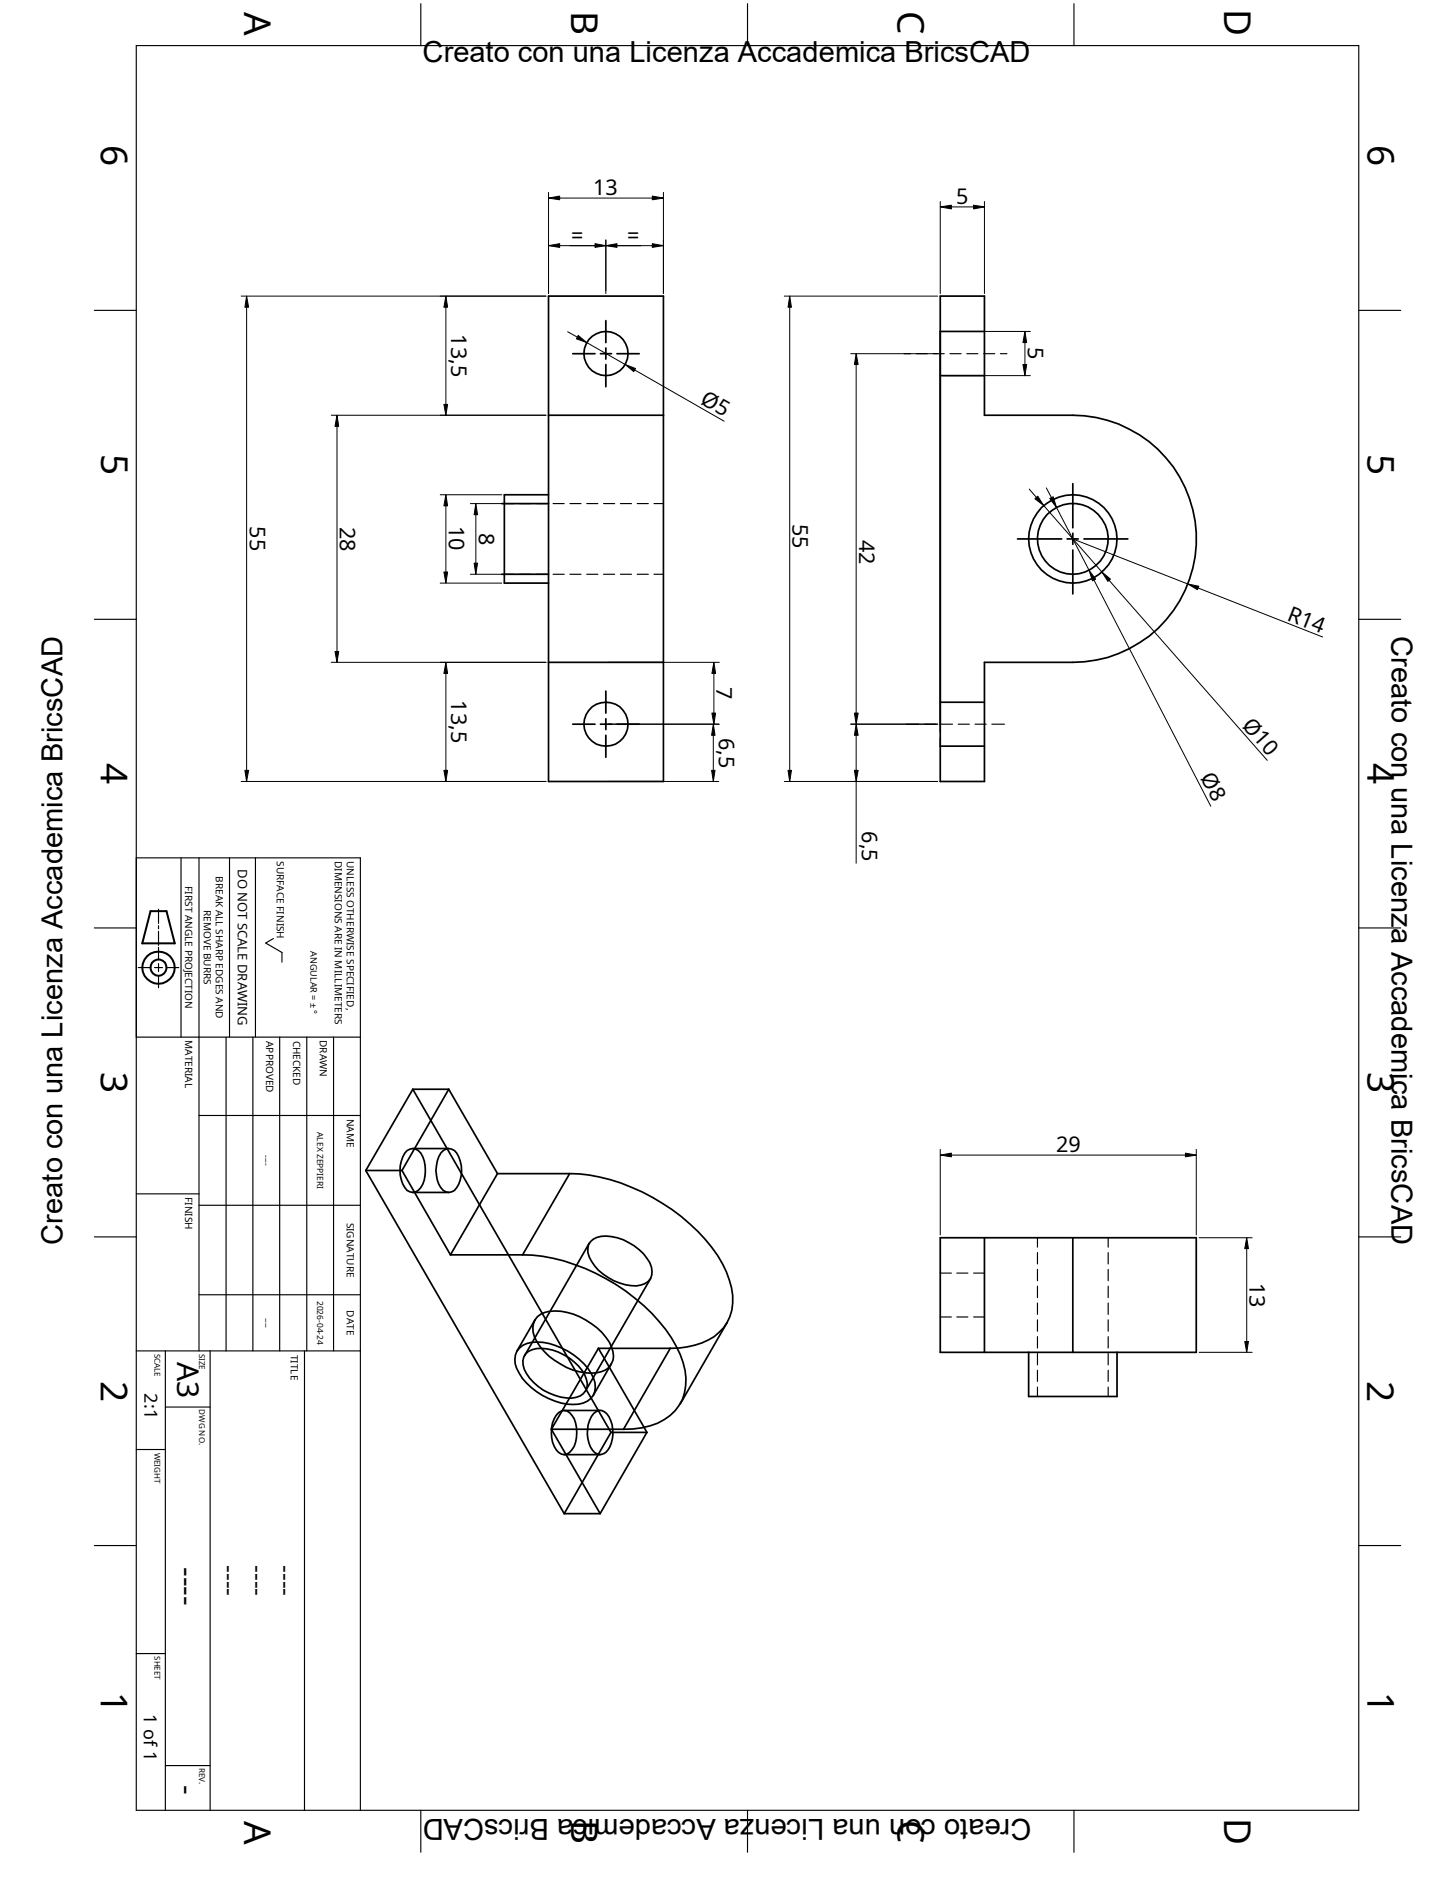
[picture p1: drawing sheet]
<svg xmlns="http://www.w3.org/2000/svg" width="216mm" height="279mm" viewBox="0 0 216 279" stroke-linecap="round" stroke-linejoin="round" font-family="sans-serif">
<g fill="none" stroke="#000" stroke-width=".25">
<path d="M81.4 44h17.1v72.1h-17.1zM85 52.5h3.3M89.2 52.5h1.6M90 47.6v3.3M90 51.7v1.6M90 54.1v3.3M91.6 52.5h3.3M139.6 44h6.6v17.7h13.1a18.4 18.4 0 0 1 18.4 18.3 18.4 18.4 0 0 1-18.4 18.4h-13.1v17.7h-6.6zM139.6 49.2h6.6M139.6 55.8h6.6M74.5 74.8h6.9M81.4 61.7h17.1"/>
<path d="M81.4 73.5h-6.5v13.1h6.5M159.3 71.8v6.6M159.3 79.2v1.7M74.5 85.3h6.9M81.4 98.4h17.1M151.1 80.1h6.5M158.5 80.1h1.6M159.3 81.7v6.5M161 80.1h6.5M85 107.6h3.3M89.2 107.6h1.6M90 102.7v3.2"/>
<path d="M90 106.8v1.6M90 109.2v3.3M91.6 107.6h3.3M139.6 104.3h6.6M139.6 110.8h6.6M54.3 173.9h5.4M54.3 173.9l29.5 50.9M59.7 173.9l7.2 12.5M60.5 170.9a1.5 1.5 0 0 1 2.3 .9 5.3 5.3 0 0 1-.3 4.6 1.34 1.34 0 0 1-2.4 0 4.8 4.8 0 0 1 .4-5.5zM61.3 170.6h5.3M61.3 177.1h5.3M61.3 161.8l29.4 51"/>
<path d="M61.3 161.8h5.3M61.3 161.8l-7 12.1M65.8 170.9a1.47 1.47 0 0 1 2.3 .9 4.7 4.7 0 0 1-.6 5 1.34 1.34 0 0 1-2.1-.4 4.9 4.9 0 0 1 0-5.1zM66.6 161.8l-6.9 12.1M66.6 161.8l7.3 12.5M73.9 174.3h10.7M73.9 174.3l-7 12.1M84.6 174.3l-7 12.1M84.6 174.3a27.8 27.8 0 0 1 16.5 6.4 21 21 0 0 1 7.2 9.4 7.6 7.6 0 0 1-.4 6.4M66.9 186.4h10.7M77.6 186.4a26.3 26.3 0 0 1 13.9 4.4 24.7 24.7 0 0 1 9.5 10.4 8.6 8.6 0 0 1 .3 6.7 7.7 7.7 0 0 1-6 4.2l-2.7 .2M79.4 196.1a3.2 3.2 0 0 0 .4 3.2 10.3 10.3 0 0 0 8 4.7 3.9 3.9 0 0 0 2.6-.9l.4-.5"/>
<path d="M79.4 196.1a3.1 3.1 0 0 1 3-1.4 10 10 0 0 1 8.4 5.4 2.66 2.66 0 0 1 0 2.5M79.4 196.1l-2.6 4.6M87.5 184.7l-9.6 16.7M87.7 184.4a3.1 3.1 0 0 1 3.1-.7 7.7 7.7 0 0 1 5.9 4.5 1.97 1.97 0 0 1-1.5 2.7 7.1 7.1 0 0 1-5.6-1.6 6.1 6.1 0 0 1-2.3-3.2l.1-1.2zM96.6 189.9l-9.6 16.7M107.9 196.5a7.3 7.3 0 0 1-4.7 3.3l-2.4 .4-1.3 .1M107.9 196.5l-6.9 12M139.6 183.9h38v17h-38zM146.2 183.9v17M159.3 183.9v17M77.1 200.2a4.6 4.6 0 0 1 4.4-.6 10.4 10.4 0 0 1 6.3 4.4 2.99 2.99 0 0 1-.1 3.7 4.6 4.6 0 0 1-4.4 .7 10.3 10.3 0 0 1-6.2-4.4 2.94 2.94 0 0 1 0-3.8zM78 201.1a3.3 3.3 0 0 1 3.2-.7 7.6 7.6 0 0 1 5.9 4.5 1.98 1.98 0 0 1-1.5 2.7 7.1 7.1 0 0 1-5.7-1.6 5 5 0 0 1-2.3-3.9l.2-.5z"/>
<path d="M81.9 212.3h10.7M81.9 212.3l7.2 12.5M82.9 209.8a1.25 1.25 0 0 1 2 .4 4.9 4.9 0 0 1 0 5.1 1.3 1.3 0 0 1-1.1 .8 1.3 1.3 0 0 1-1.2-.8 4.7 4.7 0 0 1 .3-5.5zM83.8 209.5h5.3M83.8 216.1h5.3M88.1 210a1.33 1.33 0 0 1 2.3 .4 4.7 4.7 0 0 1-.5 5.4 1.46 1.46 0 0 1-2.2-.9 5 5 0 0 1 .4-4.9zM88.9 200.3l7.2 12.5M88.9 200.3l-7 12M88.9 200.3h10.6M90.7 212.8l-6.9 12M90.7 212.8h5.4M90.8 202.6l-2.7 4.7"/>
<path d="M96.1 212.8l-7 12M99.5 200.3l-6.9 12M152.7 200.9v6.5h13.2v-6.5M83.8 224.8h5.3"/>
<circle cx="90" cy="52.5" r="3.3"/>
<circle cx="159.3" cy="80" r="5.3"/>
<circle cx="159.3" cy="80.1" r="6.6"/>
<circle cx="90" cy="107.6" r="3.3"/>
</g>
<g fill="none" stroke="#000" stroke-width=".17">
<path d="M20.2 6.8h181.6v262.1h-181.6zM62.5 .6v6.2M111 .6v6.2M159.5 .6v6.2M14 46.1h6.2M134.2 52.5h1M136.1 52.5h1.6M138.6 52.5h1.6M141.1 52.5h1.6M143.6 52.5h1.6M146 52.5h1.7M148.5 52.5h1"/>
<path d="M201.8 46.1h6.2M74.9 74.8h1.4M77.1 74.8h1.7M79.6 74.8h1.7M82.1 74.8h1.7M84.6 74.8h1.7M87.1 74.8h1.7M89.6 74.8h1.7M92.1 74.8h1.7M94.6 74.8h1.7M97.1 74.8h1.4M14 92h6.2"/>
<path d="M74.9 85.3h1.4M77.1 85.3h1.7M79.6 85.3h1.7M82.1 85.3h1.7M84.6 85.3h1.7M87.1 85.3h1.7M89.6 85.3h1.7M92.1 85.3h1.7M94.6 85.3h1.7M97.1 85.3h1.4M201.8 92h6.2M134.6 107.6h1.8"/>
<path d="M137.3 107.6h1.6M139.6 107.6v1.2M139.6 109.6v1.2M139.8 107.6h1.6M142.3 107.6h1.6M144.8 107.6h1.6M147.3 107.6h1.8M14 137.8h6.2M20.2 127.4h33.3v141.5M23.5 135v2.2M23.5 137.5v.5M23.5 138.3v2.1"/>
<path d="M26.9 127.4v26.7M29.5 127.4v73.3M34.1 127.4v26.7M37.9 127.4v26.7M40.6 139.4l-1.1 .7 2.4 1.4v1.4M201.8 137.8h6.2M20.2 154.1h33.3M20.5 143.7h1.9M22.9 143.7h1.2M23.5 140.7v1.8M23.5 143.1v1.2M23.5 144.9v1.8"/>
<path d="M24.7 143.7h1.8M33.6 154.1v46.6M37.5 154.1v46.6M41.5 154.1v46.6M45.6 154.1v46.6M49.5 154.1v46.6M20.2 177.3h9.3M29.5 165.7h24M29.5 179h24M14 183.7h6.2M29.5 192.3h24M139.6 189.1h1.7"/>
<path d="M139.6 195.6h1.7M142.1 189.1h1.6M142.1 195.6h1.6M144.6 189.1h1.6M144.6 195.6h1.6M154.1 183.9v1.4M154.1 186.1v1.6M154.1 188.6v1.6M154.1 191.1v1.6M154.1 193.5v1.7M154.1 196v1.7M154.1 198.5v1.7"/>
<path d="M164.5 183.9v1.4M164.5 186.1v1.6M164.5 188.6v1.6M164.5 191.1v1.6M164.5 193.5v1.7M164.5 196v1.7M164.5 198.5v1.7M201.8 183.7h6.2M20.2 200.7h33.3M20.2 215.3h4.4M24.6 209h6.6M24.6 200.7v68.2"/>
<path d="M31.2 200.7v68.2M45.2 200.7v68.2M154.1 201v1.7M154.1 203.5v1.7M154.1 206v1.4M164.5 201v1.7M164.5 203.5v1.7M164.5 206v1.4M14 229.6h6.2M201.8 229.6h6.2M20.2 245.6h4.4M24.6 262.3h6.6"/>
<path d="M62.5 268.9v6.2M111 268.9v6.2M159.5 268.9v6.2"/>
</g>
<g fill="none" stroke="#000" stroke-width=".3">
<path d="M22.4 135.3h2.3l1.3 4.8h-4.9z"/>
<circle cx="23.5" cy="143.7" r="1.21"/>
<circle cx="23.5" cy="143.7" r="2.4"/>
</g>
<g fill="none" stroke="#000" stroke-width=".15">
<path d="M81.4 28.6v15M83.1 29.4h13.8M83.1 36.5h13.8M90 35.6v8M98.5 28.6v15M139.6 29.9v13.7M141.3 30.7h3.3M146.2 29.9v13.7M35.8 44h45.3M36.6 45.6v68.8M66.2 45.6v14.5M84.3 49.3l1.4 .8"/>
<path d="M87.1 50.9l5.7 3.2M94.2 54.9l13.3 7.7M116.5 44h22.7M117.3 45.6v68.8M126.3 52.5h12.9M127.1 54.1v51.8M140 49.2h13M140 55.8h13M152.2 50.9v3.2M49.2 61.7h31.9M50 63.3v33.5M65.4 73.5h9.1"/>
<path d="M66.2 75.1v9.9M69.8 74.8h4.7M70.7 76.5v7.2M152.8 72.6l1.1 1.3M155 75.1l8.6 9.9M155.4 72.5l.7 1.4M156.9 75.4l4.8 9.3M49.2 98.4h31.9M65.4 86.6h9.1M69.8 85.3h4.7M90.4 98.4h16.4M159.3 80.1l17.1 6.6"/>
<path d="M162.4 86.1l17.4 33.7M164.7 86.2l23.5 26.7M177.9 87.3l18.5 7.3M35.8 116.1h45.3M66.2 100v14.4M90.4 116.1h16.3M90.4 107.6h16.4M105.9 109.2v5.2M106 100v5.9M116.5 116.1h22.7M126.3 107.6h12.9M127.1 109.2v5.2"/>
<path d="M127.1 116.1v12.1M139.6 170.7v12.7M141.3 171.6h34.7M177.6 170.7v12.7M178.1 183.9h7.8M185.1 185.5v13.8M178.1 200.9h7.8"/>
</g>
<g fill="#000" stroke="#000" stroke-width=".15">
<path d="M81.4 29.4l1.7-.3v.6z" fill-rule="evenodd"/>
<path d="M81.4 36.5l1.7-.3v.5z" fill-rule="evenodd"/>
<path d="M88.3 36.2l1.7 .3-1.7 .2z" fill-rule="evenodd"/>
<path d="M90 36.5l1.6-.3v.5z" fill-rule="evenodd"/>
<path d="M96.9 29.1l1.6 .3-1.6 .3z" fill-rule="evenodd"/>
<path d="M96.9 36.2l1.6 .3-1.6 .2z" fill-rule="evenodd"/>
<path d="M139.6 30.7l1.7-.2v.5z" fill-rule="evenodd"/>
<path d="M144.6 30.5l1.6 .2-1.6 .3z" fill-rule="evenodd"/>
<path d="M36.6 44l.3 1.6h-.5z" fill-rule="evenodd"/>
<path d="M66.2 44l.3 1.6h-.6z" fill-rule="evenodd"/>
<path d="M85.9 49.8l1.2 1.1-1.5-.6z" fill-rule="evenodd"/>
<path d="M92.8 54.1l1.6 .6-.3 .5z" fill-rule="evenodd"/>
<path d="M117.3 44l.2 1.6h-.5z" fill-rule="evenodd"/>
<path d="M127.1 52.5l.3 1.6h-.5z" fill-rule="evenodd"/>
<path d="M151.9 54.1h.5l-.2 1.7z" fill-rule="evenodd"/>
<path d="M152.2 49.2l.2 1.7h-.5z" fill-rule="evenodd"/>
<path d="M50 61.7l.3 1.6h-.6z" fill-rule="evenodd"/>
<path d="M65.9 60.1h.6l-.3 1.6z" fill-rule="evenodd"/>
<path d="M66.2 73.5l.3 1.6h-.6z" fill-rule="evenodd"/>
<path d="M70.7 74.8l.2 1.7h-.5z" fill-rule="evenodd"/>
<path d="M153.7 74.1l.4-.4 .9 1.4z" fill-rule="evenodd"/>
<path d="M155.9 74l.5-.2 .5 1.6z" fill-rule="evenodd"/>
<path d="M49.7 96.8h.6l-.3 1.6z" fill-rule="evenodd"/>
<path d="M65.9 85h.6l-.3 1.6z" fill-rule="evenodd"/>
<path d="M70.4 83.7h.5l-.2 1.6z" fill-rule="evenodd"/>
<path d="M161.7 84.7l1 1.3-.5 .3z" fill-rule="evenodd"/>
<path d="M163.6 85l1.3 1-.4 .4z" fill-rule="evenodd"/>
<path d="M176.4 86.7l1.6 .4-.2 .5z" fill-rule="evenodd"/>
<path d="M36.4 114.4h.5l-.3 1.7z" fill-rule="evenodd"/>
<path d="M65.9 114.4h.6l-.3 1.7z" fill-rule="evenodd"/>
<path d="M66.2 98.4l.3 1.6h-.6z" fill-rule="evenodd"/>
<path d="M105.7 114.4h.5l-.3 1.7z" fill-rule="evenodd"/>
<path d="M105.7 105.9h.6l-.3 1.7z" fill-rule="evenodd"/>
<path d="M105.9 107.6l.3 1.6h-.5z" fill-rule="evenodd"/>
<path d="M106 98.4l.3 1.6h-.6z" fill-rule="evenodd"/>
<path d="M117 114.4h.5l-.2 1.7z" fill-rule="evenodd"/>
<path d="M126.9 105.9h.5l-.3 1.7z" fill-rule="evenodd"/>
<path d="M126.9 114.4h.5l-.3 1.7z" fill-rule="evenodd"/>
<path d="M127.1 107.6l.3 1.6h-.5z" fill-rule="evenodd"/>
<path d="M139.6 171.6l1.7-.3v.5z" fill-rule="evenodd"/>
<path d="M176 171.3l1.6 .3-1.6 .2z" fill-rule="evenodd"/>
<path d="M184.8 199.3h.6l-.3 1.6z" fill-rule="evenodd"/>
<path d="M185.1 183.9l.3 1.6h-.6z" fill-rule="evenodd"/>
</g>
<g font-size="5.5">
<text x="36.3" y="1.7" transform="rotate(90 36.3 1.7)">A</text>
<text x="84.8" y="1.6" transform="rotate(90 84.8 1.6)">B</text>
<text x="133.3" y="1.7" transform="rotate(90 133.3 1.7)">C</text>
<text x="181.8" y="1.4" transform="rotate(90 181.8 1.4)">D</text>
<text x="15" y="21.6" transform="rotate(90 15 21.6)">6</text>
<text x="203.1" y="21.6" transform="rotate(90 203.1 21.6)">6</text>
<text x="15" y="67.4" transform="rotate(90 15 67.4)">5</text>
<text x="203.1" y="67.4" transform="rotate(90 203.1 67.4)">5</text>
<text x="15" y="113.3" transform="rotate(90 15 113.3)">4</text>
<text x="203.1" y="113.3" transform="rotate(90 203.1 113.3)">4</text>
<text x="15" y="159.3" transform="rotate(90 15 159.3)">3</text>
<text x="203.1" y="159.3" transform="rotate(90 203.1 159.3)">3</text>
<text x="15" y="205.1" transform="rotate(90 15 205.1)">2</text>
<text x="203" y="205.1" transform="rotate(90 203 205.1)">2</text>
<text x="15" y="251.3" transform="rotate(90 15 251.3)">1</text>
<text x="203.1" y="251.3" transform="rotate(90 203.1 251.3)">1</text>
<text x="36.3" y="270.4" transform="rotate(90 36.3 270.4)">A</text>
<text x="84.8" y="270.3" transform="rotate(90 84.8 270.3)">B</text>
<text x="133.3" y="270.4" transform="rotate(90 133.3 270.4)">C</text>
<text x="181.8" y="270.1" transform="rotate(90 181.8 270.1)">D</text>
</g>
<g font-size="4.5">
<text x="26.3" y="202.3" transform="rotate(90 26.3 202.3)">A3</text>
<text x="26.3" y="232.7" transform="rotate(90 26.3 232.7)">----</text>
<text x="26.3" y="265.2" transform="rotate(90 26.3 265.2)">-</text>
</g>
<g font-size="4.3">
<text x="62.7" y="9.2">Creato con una Licenza Accademica BricsCAD</text>
<text x="206.6" y="94.5" transform="rotate(90 206.6 94.5)">Creato con una Licenza Accademica BricsCAD</text>
<text x="9.3" y="184.9" transform="rotate(-90 9.3 184.9)">Creato con una Licenza Accademica BricsCAD</text>
<text x="153.2" y="270.2" transform="rotate(-180 153.2 270.2)">Creato con una Licenza Accademica BricsCAD</text>
</g>
<g font-size="3.6">
<text x="32.9" y="232.5" transform="rotate(90 32.9 232.5)">----</text>
<text x="37.1" y="232.5" transform="rotate(90 37.1 232.5)">----</text>
<text x="41.3" y="232.5" transform="rotate(90 41.3 232.5)">----</text>
</g>
<g font-size="3.2">
<text x="88.1" y="29">13</text>
<text x="142" y="30.3">5</text>
<text x="84.8" y="36.1">=</text>
<text x="93.1" y="36.1">=</text>
<text x="67" y="49.6" transform="rotate(90 67 49.6)">13,5</text>
<text x="152.6" y="51.6" transform="rotate(90 152.6 51.6)">5</text>
<text x="103.8" y="59.9" transform="rotate(30 103.8 59.9)">Ø5</text>
<text x="117.7" y="77.9" transform="rotate(90 117.7 77.9)">55</text>
<text x="37.1" y="78.2" transform="rotate(90 37.1 78.2)">55</text>
<text x="50.5" y="78.2" transform="rotate(90 50.5 78.2)">28</text>
<text x="66.6" y="78.1" transform="rotate(90 66.6 78.1)">10</text>
<text x="71.1" y="79.1" transform="rotate(90 71.1 79.1)">8</text>
<text x="127.6" y="80.1" transform="rotate(90 127.6 80.1)">42</text>
<text x="191" y="92.1" transform="rotate(21 191 92.1)">R14</text>
<text x="67" y="104" transform="rotate(90 67 104)">13,5</text>
<text x="106.4" y="102.1" transform="rotate(90 106.4 102.1)">7</text>
<text x="184.3" y="107.8" transform="rotate(49 184.3 107.8)">Ø10</text>
<text x="106.7" y="109.6" transform="rotate(90 106.7 109.6)">6,5</text>
<text x="178.1" y="115.4" transform="rotate(63 178.1 115.4)">Ø8</text>
<text x="128" y="123.5" transform="rotate(90 128 123.5)">6,5</text>
<text x="156.8" y="171.1">29</text>
<text x="185.5" y="190.5" transform="rotate(90 185.5 190.5)">13</text>
</g>
<g font-size="2.7">
<text x="21.5" y="207" transform="rotate(90 21.5 207)">2:1</text>
<text x="21.4" y="254.6" transform="rotate(90 21.4 254.6)">1 of 1</text>
</g>
<text font-size="1.9" x="35.3" y="129.1" transform="rotate(90 35.3 129.1)">DO NOT SCALE DRAWING</text>
<g font-size="1.5">
<text x="27.5" y="131.7" transform="rotate(90 27.5 131.7)">FIRST ANGLE PROJECTION</text>
<text x="32" y="130.1" transform="rotate(90 32 130.1)">BREAK ALL SHARP EDGES AND</text>
<text x="41.1" y="127.9" transform="rotate(90 41.1 127.9)">SURFACE FINISH</text>
<text x="49.7" y="127.8" transform="rotate(90 49.7 127.8)">DIMENSIONS ARE IN MILLIMETERS</text>
<text x="51.5" y="127.9" transform="rotate(90 51.5 127.9)">UNLESS OTHERWISE SPECIFIED,</text>
<text x="30.3" y="135.2" transform="rotate(90 30.3 135.2)">REMOVE BURRS</text>
<text x="27.5" y="154.5" transform="rotate(90 27.5 154.5)">MATERIAL</text>
<text x="39.5" y="154.6" transform="rotate(90 39.5 154.6)">APPROVED</text>
<text x="43.5" y="154.6" transform="rotate(90 43.5 154.6)">CHECKED</text>
<text x="47.5" y="154.5" transform="rotate(90 47.5 154.5)">DRAWN</text>
<text x="51.5" y="166.2" transform="rotate(90 51.5 166.2)">NAME</text>
<text x="27.5" y="177.8" transform="rotate(90 27.5 177.8)">FINISH</text>
<text x="51.5" y="181.6" transform="rotate(90 51.5 181.6)">SIGNATURE</text>
<text x="51.5" y="194.6" transform="rotate(90 51.5 194.6)">DATE</text>
<text x="43.2" y="201.2" transform="rotate(90 43.2 201.2)">TITLE</text>
</g>
<text font-size="1.3" x="46.1" y="141.3" transform="rotate(90 46.1 141.3)">ANGULAR = ± °</text>
<g font-size="1.2">
<text x="39.1" y="171.6" transform="rotate(90 39.1 171.6)">----</text>
<text x="47.1" y="168.2" transform="rotate(90 47.1 168.2)">ALEX ZEPPIERI</text>
<text x="39.1" y="195.7" transform="rotate(90 39.1 195.7)">----</text>
<text x="47.1" y="193.2" transform="rotate(90 47.1 193.2)">2026-04-24</text>
<text x="22.9" y="201.1" transform="rotate(90 22.9 201.1)">SCALE</text>
<text x="29.6" y="201.1" transform="rotate(90 29.6 201.1)">SIZE</text>
<text x="29.6" y="209.3" transform="rotate(90 29.6 209.3)">DWG NO.</text>
<text x="22.9" y="215.8" transform="rotate(90 22.9 215.8)">WEIGHT</text>
<text x="22.9" y="246" transform="rotate(90 22.9 246)">SHEET</text>
<text x="29.6" y="262.6" transform="rotate(90 29.6 262.6)">REV.</text>
</g>
</svg>
